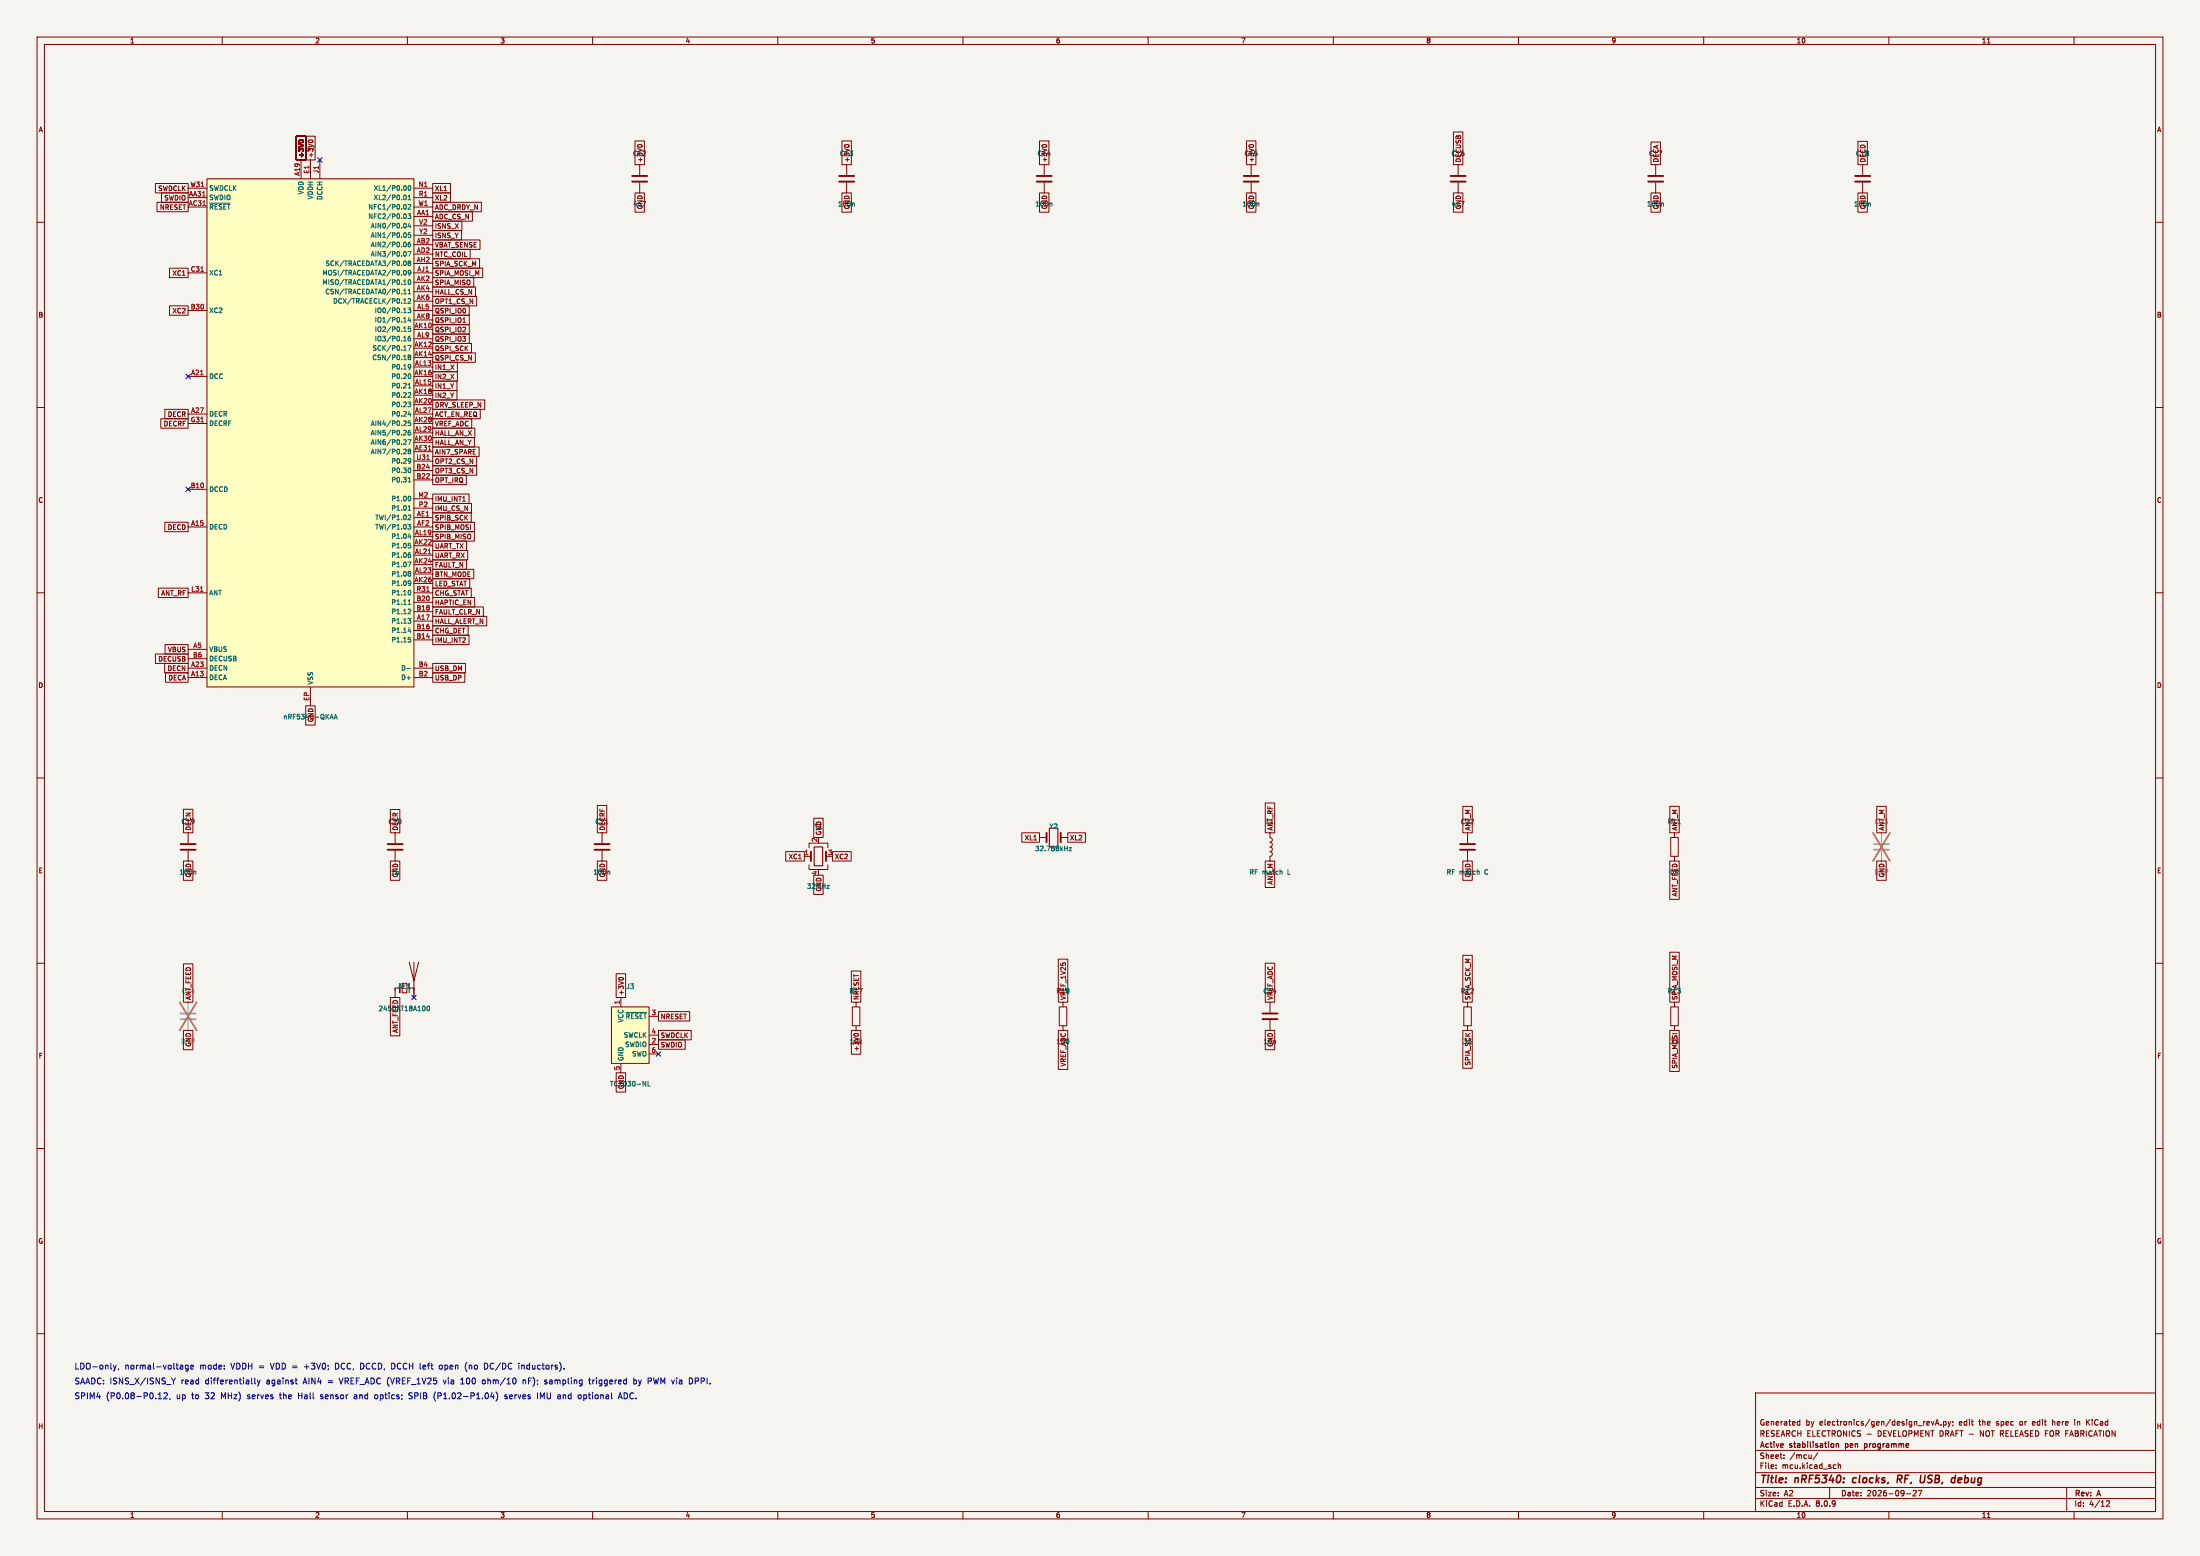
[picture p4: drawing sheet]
<svg xmlns="http://www.w3.org/2000/svg" width="594mm" height="420mm" viewBox="0 0 594 420" stroke-linecap="round" stroke-linejoin="round" font-family="sans-serif">
<path d="M0 0h594v420h-594z" fill="#f5f4ef" stroke="#f5f4ef" stroke-width=".27"/>
<g fill="none" stroke="#840000" stroke-width=".27">
<path d="M10 10h574v400h-574zM12 12h570v396h-570zM60 10v2M110 10v2M160 10v2M210 10v2M260 10v2M310 10v2M360 10v2M410 10v2M460 10v2M510 10v2"/>
<path d="M536.6 11.6h.7M560 10v2M393.7 44.5v2.7M393.7 49.3v2.8M10 60h2M582 60h2M10 110h2M582 110h2M10 160h2M582 160h2M10 210h2M582 210h2"/>
<path d="M10 260h2M582 260h2M10 310h2M582 310h2M10 360h2M474 376h108v32h-108zM582 360h2M474 397.5h108M474 391.5h108M479.5 396.2v.2M479.5 395.4v.2M481.7 393.5v.2"/>
<path d="M481.7 392.7v.2M485.4 384.6h.6M485.4 383.7h.6M486 383.2v1.5M490.8 392.1l-1.3 1.9M495.2 395.4h.5M495.7 396.3l-.5 .1M496.3 395.5l.6-.1 .1 1M496.3 394.9v1.5M521.5 383.7l.3 1 .4-1M522.5 384.7l.5-1.5 .5 1.5M522.7 384.2h.7"/>
<path d="M524 384.5v.2M524.7 383.7h.5l.3 .3-.2 .6h-.6M524.7 383.7v1.5M526 383.7l.3 1M526.3 384.7l-.3 .5M526.7 383.7l-.4 1M527.2 383.7v.2M527.3 384.6l-.1 .3M548.8 383.7v.9M549.5 384l-.8 .2M554.2 383.2v1.5M554.4 383.7l-.2 .1"/>
<path d="M560.2 383.2v.1M560.2 383.7v1M563.4 383.2v1.5M563.6 383.8l.6 .9M564.2 383.2l-.8 .8M60 408v2M110 408v2M160 408v2M210 408v2M260 408v2M310 408v2M360 408v2"/>
<path d="M410 408v2M460 408v2M474 404.5h108M474 401.5h108M494 401.5v3M510 408v2M514.7 403.2h1.2M516.7 402.3l-.2 .1M517.1 402.3l.3 .3-.1 .3-.8 .9h.9M518.9 402.3l-.7 1.5M536.6 409.6h.7M558 401.5v6.5"/>
<path d="M560 408v2M568.7 405.2l.6-.1 .3 .4-.9 1.1h.9"/>
</g>
<path d="M500.4 399.1l-.2 .7 .3 .4M512.8 399.2l.6 1M513.2 398.2h-.7l-.3 2M513.3 399.1l-1 .1M519.8 398.2l-.2 1.6-.4 .4M529.4 398.9l-.6 .1-.2 .9 .3 .3 .6-.1M529.6 399.3l-.9 .2" fill="none" stroke="#840000" stroke-width=".4"/>
<path d="M496 389.7l.4 .2v.8M498.3 389.7v1.5M498.3 390.6l.1 .1M498.4 389.7h-.1M503.4 389.7h.4l.3 .3M503.4 389.7v1.5M504.1 390.4l-.3 .3-.4-.1" fill="none" stroke="#840000" stroke-width=".3"/>
<path d="M391.7 49h4M391.7 47.5h4" fill="none" stroke="#840000" stroke-width=".51"/>
<path d="M55.9 48.3h55.9v137.1h-55.9z" fill="#ffffc2"/>
<g fill="none" stroke="#840000" stroke-width=".27">
<path d="M50.8 53.3h5.1M50.8 55.9h5.1M50.8 50.8h5.1M55.9 48.3h55.9v137.1h-55.9zM81.3 43.2v5.1M83.8 43.2v5.1M86.4 43.2v5.1M111.8 58.4h5M111.8 53.3h5M111.8 55.9h5M111.8 50.8h5M172.7 44.5v2.7"/>
<path d="M172.7 49.3v2.8M228.6 44.5v2.7M228.6 49.3v2.8M281.9 44.5v2.7M281.9 49.3v2.8M337.8 44.5v2.7M337.8 49.3v2.8M447 44.5v2.7M447 49.3v2.8M502.9 44.5v2.7M502.9 49.3v2.8M50.8 73.7h5.1"/>
<path d="M111.8 66h5M111.8 68.6h5M111.8 71.1h5M111.8 73.7h5M111.8 76.2h5M111.8 78.7h5M111.8 61h5M111.8 63.5h5M50.8 83.8h5.1M111.8 88.9h5M111.8 94h5M111.8 96.5h5"/>
<path d="M111.8 81.3h5M111.8 86.4h5M111.8 99.1h5M111.8 83.8h5M111.8 91.4h5M50.8 101.6h5.1M50.8 111.8h5.1M50.8 114.3h5.1M111.8 101.6h5M111.8 111.8h5M111.8 106.7h5M111.8 109.2h5"/>
<path d="M111.8 114.3h5M111.8 119.4h5M111.8 104.1h5M111.8 116.8h5M50.8 132.1h5.1M111.8 139.7h5M111.8 121.9h5M111.8 129.5h5M111.8 127h5M111.8 134.6h5M111.8 137.2h5M111.8 124.5h5"/>
<path d="M50.8 142.2h5.1M111.8 142.2h5M111.8 147.3h5M111.8 152.4h5M111.8 157.5h5M111.8 144.8h5M111.8 149.9h5M111.8 154.9h5M50.8 175.3h5.1M50.8 177.8h5.1M50.8 160h5.1M111.8 167.6h5"/>
<path d="M111.8 172.7h5M111.8 170.2h5M111.8 165.1h5M111.8 162.6h5M111.8 160h5M50.8 182.9h5.1M50.8 180.3h5.1M83.8 185.4v5.1M111.8 182.9h5M111.8 180.3h5M50.8 224.8v2.8M50.8 229.6v2.8"/>
<path d="M106.7 224.8v2.8M106.7 229.6v2.8M162.6 224.8v2.8M162.6 229.6v2.8M217.2 231.1h1.7M218.4 233.4v1.3h5.1v-1.3M218.4 228.9v-1.3h5.1v1.3M221 234.7v.3M280.7 226.1h1.9M286.4 226.1h1.9M342.9 229.9l.4 .2 .2 .4-.2 .5-.4 .1v1.3M342.9 224.8v1.3l.4 .2 .2 .4-.2 .4-.4 .2 .6 .5-.1 .5-.5 .3 .5 .2 .1 .6-.6 .5"/>
<path d="M396.2 224.8v2.8M396.2 229.6v2.8M451.1 226.1h2v5h-2zM452.1 224.8v1.3M452.1 231.1v1.3M110.5 259.7l1.3 5.1 1.2-5.1M111.8 259.7v9.5M107.9 265.4v2.6v-1.3h-1.2v2.5M108.6 265.4h1.3v2.6h-1.3zM110.5 266.7h1.3M110.5 265.4v2.6M230.1 271.8h2.1v5.1h-2.1z"/>
<path d="M231.1 270.5v1.3M231.1 276.9v1.2M286 271.8h2v5.1h-2zM287 270.5v1.3M287 276.9v1.2M342.9 270.5v2.8M342.9 275.3v2.8M395.2 271.8h2.1v5.1h-2.1zM396.2 270.5v1.3M396.2 276.9v1.2M451.1 271.8h2v5.1h-2zM452.1 270.5v1.3"/>
<path d="M452.1 276.9v1.2"/>
</g>
<g fill="none" stroke="#006464" stroke-width=".27">
<path d="M56.6 54.8h5.5M109.3 52.6a.68 .68 0 0 1 .4 .7 .68 .68 0 0 1-.4 .6M109.6 57.9v1M109.6 50.2v1.1M109.6 55.3v1M110.1 57.7h.8l-.4 .5 .3 .1v.6h-.7M110.2 55.3l.5-.1 .2 .4-.8 .9h.8M110.2 53l.3-.4v1.3M110.2 53.9h.7M110.3 50.2l.2-.1a.62 .62 0 0 1 .4 .7 .62 .62 0 0 1-.5 .5l-.2-.4zM230.5 54.8l.2 .2v.6M283.8 54.8l.2 .2v.6"/>
<path d="M339.7 54.8l.2 .2v.6M448.9 54.8l.2 .2v.6M504.8 54.8l.2 .2v.6M109 76.8h.7M109 78.4l.3-.4v1.3M109 79.3h.7M109.2 70.5l.1-.1a.62 .62 0 0 1 .4 .7 .62 .62 0 0 1-.5 .5M109.2 75.7l.1-.2v1.3M109.3 73a.68 .68 0 0 1 .4 .6 .68 .68 0 0 1-.4 .6M109.5 62.9l.2 .4-.2 .7M109.5 65.4l.2 .4-.2 .8M109.6 60.4v1"/>
<path d="M109.6 68v1M110.1 67.9h.9l-.6 1.3M110.2 79.3h.7M110.2 78.4l.3-.4v1.3M110.3 75.6l.2-.1a.62 .62 0 0 1 .4 .7 .62 .62 0 0 1-.5 .5l-.2-.4zM110.4 71l-.2-.3 .2-.3 .5 .3-.2 .3M110.4 71l-.2 .2 .2 .5 .5-.2-.2-.5M110.4 71h.3M110.5 60.2l-.3 .9h.8M110.8 65.3l-.6 .4v.7l.2 .2 .4-.1v-.6l-.4-.1-.2 .3M110.8 60.7v.8M110.8 62.8h-.6v.6h.6v.6h-.6"/>
<path d="M110.9 73.5l-.2 .3-.4-.1-.1-.6 .5-.1 .2 .2-.1 .7-.5 .3M109 89.5h.7M109 81.9h.7M109 86.9h.7M109 84.4h.7M109 92h.7M109.1 80.9l.2-.3v1.3M110.1 83.1h.8l-.4 .5 .3 .1v.6h-.7M110.1 93.3h.9l-.6 1.3M110.2 80.7l.5-.1 .2 .4-.8 .9h.8M110.4 96.4l-.2-.3 .2-.3 .5 .3-.2 .3M110.4 96.4l-.2 .2 .2 .5 .5-.2-.2-.5"/>
<path d="M110.4 96.4h.3M110.5 85.6l-.3 .9h.8M110.7 98.4l.2 .2-.2 1M110.8 90.7l-.6 .4v.7l.2 .2 .4-.1v-.6l-.4-.1-.2 .3M110.8 86.1v.8M110.8 88.2h-.6v.6h.6v.6h-.6M110.9 98.9l-.2 .3M109.5 113.6l.2 .3-.1 .3-.7 .7h.8M109.5 116.1l.2 .3-.1 .3-.7 .7h.8M109.6 118.8v.4l-.7 .8h.8M110.1 108.5h.8l-.4 .5M110.1 118.7h.9l-.6 1.3"/>
<path d="M110.2 104.7h.7M110.2 111.9h.8M110.4 103.6l.1-.2v1.3M110.6 100.9a.79 .79 0 0 1 0 1.3M110.7 106l.2 .2-.1 .3-.7 .8h.8M110.7 109l.2 .3-.2 .5M110.8 116.1l-.6 .4v.7l.2 .2 .4-.1v-.6l-.4-.1-.2 .3M110.8 111.5v.8M110.8 113.6h-.6v.6h.6v.6h-.6M109.5 121.2l.2 .3-.1 .3-.7 .7h.8M110.2 139.1l.5-.1 .2 .4-.8 .9h.8M110.2 121.5h.1"/>
<path d="M110.2 121.5l.2 .3M110.2 121.5l.2-.3 .5 .3M110.2 130.1h.7M110.2 137.7h.7M110.4 121.8l-.2 .2 .2 .5 .5-.2-.2-.5M110.4 121.8h.3M110.4 129l.1-.2v1.3M110.4 136.7l.1-.2v1.2M110.6 126.3a.79 .79 0 0 1 0 1.3M110.6 133.9a.79 .79 0 0 1 0 1.3M110.7 123.8l.2 .2-.2 1M110.9 121.5h.1"/>
<path d="M110.9 121.5l-.2 .3M110.9 124.3l-.2 .3M110.1 141.5h.8l-.4 .5 .3 .2v.5h-.7M110.1 151.7h.9l-.6 1.3M110.2 144.9h.8M110.2 146.6h.6M110.5 149.2h.3M110.6 159.3a.79 .79 0 0 1 0 1.3M110.7 147.1l.2 .3-.2 .5M110.7 149.7l.2 .2-.2 .5M110.7 154.2l.2 .3-.2 .3 .2 .5-.2 .2M110.7 156.8l.2 .2-.2 1"/>
<path d="M110.8 144.5v.9M110.9 157.3l-.2 .3M110.1 166.9h.8l-.4 .5M110.2 170.3h.8M110.2 163.1h.7M110.2 172h.6M110.4 162.1l.1-.2v1.2M110.7 167.4l.2 .3-.2 .5M110.7 164.4l.2 .3-.1 .3-.7 .7h.8M110.7 172.5l.2 .3-.2 .5M110.8 169.9v.9M89.2 193.7h.6"/>
<path d="M89.5 192.8l.5 1.3M90.2 194.1l.4-1.3 .4 1.3M90.3 193.7h.6M109.9 180.4h.9M52.7 235.1l.2 .2v.7M164.5 235.1l.1 .2v.7M288.7 228.8h.6l-.6 .8h.6M346 235.1l.2 .2v.7M399.2 235.1l.2 .2v.7M115.4 271.7l.2-.2a.62 .62 0 0 1 .4 .7 .62 .62 0 0 1-.6 .6l-.1-.5z"/>
</g>
<path d="M54.2 73.2h.7M115.2 124h.7M54.1 159.6h.7M115.2 159.6h.7" fill="none" stroke="#a90000" stroke-width=".27"/>
<g fill="none" stroke="#840000" stroke-width=".51">
<path d="M170.7 49h4.1M170.7 47.5h4.1M226.6 49h4M226.6 47.5h4M279.9 49h4.1M279.9 47.5h4.1M335.8 49h4.1M335.8 47.5h4.1M445 49h4.1M445 47.5h4.1M500.9 49h4.1M500.9 47.5h4.1"/>
<path d="M48.8 229.4h4M48.8 227.8h4M104.6 229.4h4.1M104.6 227.8h4.1M160.5 229.4h4.1M160.5 227.8h4.1M218.9 229.9v2.5M223 229.9v2.5M282.6 224.8v2.5M286.4 224.8v2.5M394.2 229.4h4.1M394.2 227.8h4.1"/>
<path d="M340.9 275.1h4M340.9 273.6h4"/>
</g>
<path d="M219.8 228.6h2.3v5.1h-2.3zM283.3 223.5h2.3v5.1h-2.3z" fill="none" stroke="#840000" stroke-width=".3"/>
<path d="M506 229.4h4M506 227.8h4M48.8 275.1h4M48.8 273.6h4" fill="none" stroke="#9c9b98" stroke-width=".51"/>
<path d="M508 224.8v2.8M508 229.6v2.8M50.8 270.5v2.8M50.8 275.3v2.8" fill="none" stroke="#9c9b98" stroke-width=".27"/>
<path d="M505.7 224.8l4.6 7.6M510.3 224.8l-4.6 7.6M48.5 270.5l4.6 7.6M53.1 270.5l-4.6 7.6" fill="none" stroke="#e75356" stroke-width=".46"/>
<path d="M165.1 271.8h10.2v15.2h-10.2z" fill="#ffffc2"/>
<g fill="none" stroke="#840000" stroke-width=".27">
<path d="M80 36.8h2.6v6.4h-2.6zM80.7 38.1a.79 .79 0 0 1 1.3 0M82.5 36.8h2.6v6.4h-2.6zM83.2 38.1a.79 .79 0 0 1 1.3 0M171.4 38h2.6v6.5h-2.6zM172.1 39.3a.79 .79 0 0 1 1.3 0M227.3 38h2.6v6.5h-2.6zM228 39.3a.79 .79 0 0 1 1.3 0M280.7 38h2.5v6.5h-2.5zM281.3 39.3a.79 .79 0 0 1 1.3 0M336.5 38h2.6v6.5h-2.6zM337.2 39.3a.79 .79 0 0 1 1.3 0"/>
<path d="M392.4 35.6h2.6v8.9h-2.6zM445.8 38.3h2.5v6.2h-2.5zM501.6 38.2h2.6v6.3h-2.6zM42 49.5h8.8v2.6h-8.8zM42.4 54.6h8.4v2.6h-8.4zM43.6 52.1h7.2v2.5h-7.2zM116.8 54.6h13.2v2.6h-13.2zM116.8 57.1h10.7v2.6h-10.7zM116.8 59.7h7.9v2.5h-7.9zM116.8 49.5h4.8v2.6h-4.8zM116.8 52.1h4.8v2.5h-4.8zM171.4 52.1h2.6v5.2h-2.6z"/>
<path d="M227.3 52.1h2.6v5.2h-2.6zM280.7 52.1h2.5v5.2h-2.5zM336.5 52.1h2.6v5.2h-2.6zM392.4 52.1h2.6v5.2h-2.6zM445.8 52.1h2.5v5.2h-2.5zM501.6 52.1h2.6v5.2h-2.6zM45.8 72.4h5v2.5h-5zM116.8 67.3h10.1v2.6h-10.1zM116.8 62.2h7.8v2.6h-7.8zM116.8 64.8h12.8v2.5h-12.8zM116.8 69.8h12.7v2.6h-12.7zM116.8 72.4h13.5v2.5h-13.5z"/>
<path d="M116.8 74.9h11.1v2.6h-11.1zM116.8 77.5h11.6v2.5h-11.6zM45.8 82.5h5v2.6h-5zM116.8 87.6h9.9v2.6h-9.9zM116.8 92.7h10.5v2.6h-10.5zM116.8 95.2h11.5v2.6h-11.5zM116.8 85.1h9.9v2.5h-9.9zM116.8 97.8h6.7v2.5h-6.7zM116.8 82.5h9.9v2.6h-9.9zM116.8 90.2h9.9v2.5h-9.9zM116.8 80h11.9v2.6h-11.9zM125 87h.7"/>
<path d="M43.4 113h7.4v2.6h-7.4zM44.5 110.5h6.3v2.5h-6.3zM116.8 102.9h6.6v2.5h-6.6zM116.8 105.4h6.6v2.6h-6.6zM116.8 107.9h14.1v2.6h-14.1zM116.8 113h10.6v2.6h-10.6zM116.8 118.1h11.3v2.6h-11.3zM116.8 100.3h6.7v2.6h-6.7zM116.8 110.5h12.9v2.5h-12.9zM116.8 115.6h11.4v2.5h-11.4zM116.8 138.4h10.4v2.6h-10.4zM116.8 133.3h9.8v2.6h-9.8z"/>
<path d="M116.8 135.9h10.5v2.5h-10.5zM116.8 120.6h12.6v2.6h-12.6zM116.8 128.3h9.1v2.5h-9.1zM116.8 125.7h11.9v2.6h-11.9zM116.8 123.2h11.9v2.5h-11.9zM42.8 158.7h8v2.6h-8zM44.5 141h6.3v2.5h-6.3zM116.8 146h9.2v2.6h-9.2zM116.8 151.1h9.2v2.6h-9.2zM116.8 158.7h10.4v2.6h-10.4zM116.8 153.7h11.1v2.5h-11.1zM116.8 148.6h9.5v2.5h-9.5z"/>
<path d="M116.8 156.2h10v2.6h-10zM116.8 141h11.3v2.5h-11.3zM116.8 143.5h11.3v2.6h-11.3zM42 176.5h8.8v2.6h-8.8zM44.4 179.1h6.4v2.5h-6.4zM44.6 174h6.2v2.5h-6.2zM116.8 161.3h11.4v2.5h-11.4zM116.8 163.8h13.7v2.6h-13.7zM116.8 168.9h9.6v2.6h-9.6zM116.8 171.4h9.8v2.6h-9.8zM116.8 166.4h14.6v2.5h-14.6zM116.8 179.1h8.9v2.5h-8.9z"/>
<path d="M44.7 181.6h6.1v2.6h-6.1zM82.5 190.5h2.6v5.2h-2.6zM116.8 181.6h8.7v2.6h-8.7zM49.5 218.4h2.6v6.4h-2.6zM105.4 218.5h2.6v6.3h-2.6zM161.3 217.4h2.5v7.4h-2.5zM341.6 216.7h2.6v8.1h-2.6zM395 217.7h2.5v7.1h-2.5zM450.8 217.7h2.6v7.1h-2.6zM506.7 217.7h2.6v7.1h-2.6zM49.5 232.4h2.6v5.2h-2.6zM105.4 232.4h2.6v5.2h-2.6z"/>
<path d="M161.3 232.4h2.5v5.2h-2.5zM212.1 229.9h5.1v2.5h-5.1zM219.7 236.2h2.6v5.2h-2.6zM219.7 220.9h2.6v5.2h-2.6zM224.8 229.9h5v2.5h-5zM275.9 224.8h4.8v2.5h-4.8zM288.3 224.8h4.8v2.5h-4.8zM341.6 232.4h2.6v7.1h-2.6zM395 232.4h2.5v5.2h-2.5zM450.8 232.4h2.6v10.4h-2.6zM506.7 232.4h2.6v5.2h-2.6zM285.7 258.9h2.6v11.6h-2.6z"/>
<path d="M341.6 260h2.6v10.5h-2.6zM395 257.9h2.5v12.6h-2.5zM450.8 257h2.6v13.5h-2.6zM49.5 260.2h2.6v10.3h-2.6zM49.5 278.1h2.6v5.2h-2.6zM105.4 269.2h2.6v10.4h-2.6zM165.1 271.8h10.2v15.2h-10.2zM166.4 262.8h2.5v6.4h-2.5zM167 264.1a.79 .79 0 0 1 1.3 0M167.6 269.2v2.6M175.3 274.3h2.5M175.3 279.4h2.5"/>
<path d="M177.8 273h8.4v2.6h-8.4zM177.8 278.1h8.8v2.6h-8.8zM229.9 262.1h2.5v8.4h-2.5zM229.9 278.1h2.5v6.4h-2.5zM230.5 279.3a.79 .79 0 0 1 1.3 0M285.7 278.1h2.6v10.6h-2.6zM341.6 278.1h2.6v5.2h-2.6zM395 278.1h2.5v10.3h-2.5zM450.8 278.1h2.6v11.1h-2.6zM166.4 289.6h2.5v5.2h-2.5zM167.6 287v2.6M175.3 281.9h2.5"/>
<path d="M175.3 284.5h2.5M177.8 280.7h7.2v2.5h-7.2z"/>
</g>
<path d="M169 273.3h5.5M173.6 291.9l.8 1.2v-1.2M175 291.9v1.2h.6" fill="none" stroke="#006464" stroke-width=".27"/>
<g fill="none" stroke="#0000c2" stroke-width=".27">
<path d="M30.6 368.5l.4 1M31 369.5l-.4 .6M31.4 368.5l-.4 1M32.1 369.5l-.2 .3M42.7 377.5h.9M42.9 376.3l.3-.4v1.6M44.3 376.1l.6-.2 .3 .5-1 1.1h1M45.9 377.5l-.1 .3M46.3 371.9l.5 .9M46.8 372.8v.7M47.4 371.9l-.6 .9M48.8 368.5l.6 .2v.8"/>
<path d="M49.4 369.5h-.6M49.4 368.9h-.6M50.8 368.6l-.5-.1-.3 .3 .2 .7h.6M50.8 368.5v1.3l-.3 .3-.4-.1M51.5 369l.8-.1-.1-.3-.5-.1-.2 .2 .1 .8h.6M68.8 371.9v1.4l.2 .2M69.5 372.5l.4 1M69.9 373.5l-.4 .6M70.2 372.5l-.3 1M79.7 372.5h.6M80 373.5h.3M80.6 375.9v1.6"/>
<path d="M80.6 376.7h.9M86.5 377.5h.2M86.8 376.5l-.3 .2 .3 .3M91 367.9h-.4v1.6h.4M96.1 376.5l-.4 .1M96.2 376.9l-.6 .3 .1 .3h.5M101.7 376.5l-.5 .3v.6l.5 .1M110.4 377.5h.6M111.1 375.9h-.4l-.3 .4 .1 .3 .5 .2M117.4 377.9l.2 .3M117.6 375.7l-.2 .3M119.3 368.6l-.4-.1-.3 .3 .1 .6 .6 .1"/>
<path d="M119.7 372.5l.4 1M124.4 373.5h.9M124.9 371.9l-.5 .5M126.1 367.7a1.84 1.84 0 0 0 0 2.5M130.7 372.5l-.5 .3 .1 .6 .4 .1M130.8 367.9l.6 .1 .3 .6M131.7 368.9l-.3 .6h-.6M132.5 377h1M133.2 376.5v1M133.9 375.7a1.83 1.83 0 0 1 0 2.5M136.9 376.6l-.4-.1-.2 .2 .1 .2 .5 .2v.4h-.6M140.1 367.9v.2"/>
<path d="M140.1 368.5v1M140.9 368.5v1M141.1 368.5l-.2 .1M141.2 372.5v1M141.9 372.6h-.7M145.1 375.9v1.6M146.4 377.1l-.5-1.2v1.6M147.6 372.6l-.3-.1-.3 .3 .7 .4M147.7 373.3l-.2 .2h-.5M156.6 376.5l.3 .3v.4l-.3 .3M158.9 372.5h.6M159.1 371.9v1.4l.4 .2"/>
<path d="M166.9 377.5l.6-1.6 .5 1.6M167.1 377.1h.7M171.1 372.6l.5-.1 .3 .3-.2 .7h-.6M171.1 371.9v1.6M175.8 372l.1 .3-.1 .4M186.9 372.2l.1 .4-.1 .7"/>
</g>
<path d="M85.8 42.6l1.2 1.2M87 42.6l-1.2 1.2M50.2 101l1.2 1.2M51.4 101l-1.2 1.2M50.2 131.5l1.2 1.2M51.4 131.5l-1.2 1.2M111.2 268.6l1.2 1.2M112.4 268.6l-1.2 1.2M177.2 283.9l1.2 1.2M178.4 283.9l-1.2 1.2" fill="none" stroke="#000084" stroke-width=".27"/>
<g font-size="2.8" fill="#840000">
<text x="475" y="400.9">Title:</text>
<text x="484.7" y="400.9">nRF5340:</text>
<text x="501.1" y="400.9">clocks,</text>
<text x="513.9" y="400.9">RF,</text>
<text x="520.9" y="400.9">USB,</text>
<text x="530.1" y="400.9">debug</text>
</g>
<g font-size="2.2" fill="#0000c2">
<text x="20" y="369.8">LDO-only,</text>
<text x="33.6" y="369.8">normal-voltage</text>
<text x="54" y="369.8">mode:</text>
<text x="62.5" y="369.8">VDDH =</text>
<text x="73.4" y="369.8">VDD =</text>
<text x="82.7" y="369.8">+3V0;</text>
<text x="91.2" y="369.8">DCC, DCCD, DCCH left</text>
<text x="119.9" y="369.8">open</text>
<text x="126.9" y="369.8">(no</text>
<text x="132.2" y="369.8">DC/DC</text>
<text x="141.7" y="369.8">inductors).</text>
<text x="20" y="377.8">SPIM4</text>
<text x="20" y="373.8">SAADC: ISNS_X/ISNS_Y</text>
<text x="28.6" y="377.8">(P0.08-P0.12,</text>
<text x="47.6" y="377.8">up</text>
<text x="48.9" y="373.8">read</text>
<text x="51.9" y="377.8">to</text>
<text x="55.5" y="373.8">differentially</text>
<text x="55.6" y="377.8">32</text>
<text x="60" y="377.8">MHz)</text>
<text x="67.2" y="377.8">serves</text>
<text x="72.1" y="373.8">against</text>
<text x="76.1" y="377.8">the</text>
<text x="81.2" y="377.8">Hall</text>
<text x="82.2" y="373.8">AIN4</text>
<text x="87.4" y="377.8">sensor</text>
<text x="88.9" y="373.8">=</text>
<text x="92.3" y="373.8">VREF_ADC (VREF_1V25</text>
<text x="96.6" y="377.8">and</text>
<text x="102.3" y="377.8">optics;</text>
<text x="111.6" y="377.8">SPIB</text>
<text x="118.5" y="377.8">(P1.02-P1.04)</text>
<text x="120.6" y="373.8">via</text>
<text x="125.4" y="373.8">100</text>
<text x="131.3" y="373.8">ohm/10</text>
<text x="137.8" y="377.8">serves</text>
<text x="142.4" y="373.8">nF);</text>
<text x="146.7" y="377.8">IMU and</text>
<text x="148.4" y="373.8">sampling</text>
<text x="158" y="377.8">optional</text>
<text x="160.6" y="373.8">triggered</text>
<text x="169.1" y="377.8">ADC.</text>
<text x="172.7" y="373.8">by</text>
<text x="176.7" y="373.8">PWM via</text>
<text x="188.1" y="373.8">DPPI.</text>
</g>
<g font-size="2.1" fill="#840000">
<text x="475" y="388">RESEARCH ELECTRONICS -</text>
<text x="475" y="385">Generated</text>
<text x="487.5" y="385">by</text>
<text x="491.3" y="385">electronics/gen/design_revA.py;</text>
<text x="507.1" y="388">DEVELOPMENT DRAFT -</text>
<text x="529.1" y="385">edit</text>
<text x="534.6" y="385">the</text>
<text x="535.2" y="388">NOT RELEASED FOR FABRICATION</text>
<text x="539.4" y="385">spec</text>
<text x="545.9" y="385">or</text>
<text x="549.5" y="385">edit</text>
<text x="555" y="385">here</text>
<text x="561.1" y="385">in</text>
<text x="564.5" y="385">KiCad</text>
<text x="475" y="394">Sheet:</text>
<text x="475" y="391.2">Active</text>
<text x="483.2" y="394">/mcu/</text>
<text x="483.3" y="391.2">stabilisation</text>
<text x="498.9" y="391.2">pen</text>
<text x="504.7" y="391.2">programme</text>
<text x="475" y="396.7">File:</text>
<text x="481.1" y="396.7">mcu.kicad_sch</text>
<text x="475" y="406.9">KiCad</text>
<text x="475" y="404.1">Size:</text>
<text x="481.7" y="404.1">A2</text>
<text x="482.7" y="406.9">E.D.A.</text>
<text x="490.3" y="406.9">8.0.9</text>
<text x="497" y="404.1">Date:</text>
<text x="504" y="404.1">2026-09-27</text>
<text x="560" y="404.3">Rev:</text>
<text x="560" y="406.9">Id:</text>
<text x="564.1" y="406.9">4/12</text>
<text x="566.4" y="404.3">A</text>
</g>
<g font-size="1.8" fill="#840000">
<text x="35" y="11.9">1</text>
<text x="85" y="11.9">2</text>
<text x="135" y="11.9">3</text>
<text x="185" y="11.9">4</text>
<text x="235" y="11.9">5</text>
<text x="285" y="11.9">6</text>
<text x="335" y="11.9">7</text>
<text x="385" y="11.9">8</text>
<text x="435" y="11.9">9</text>
<text x="485" y="11.9">10</text>
<text x="535" y="11.9">11</text>
<text x="10.3" y="35.9">A</text>
<text x="582.3" y="35.9">A</text>
<text x="82.4" y="41">U7</text>
<text x="82.2" y="42.7" transform="rotate(-90 82.2 42.7)">+3V0</text>
<text x="84.8" y="42.7" transform="rotate(-90 84.8 42.7)">+3V0</text>
<text x="170.8" y="42.3">C12</text>
<text x="173.7" y="44" transform="rotate(-90 173.7 44)">+3V0</text>
<text x="226.7" y="42.3">C13</text>
<text x="229.6" y="44" transform="rotate(-90 229.6 44)">+3V0</text>
<text x="280" y="42.3">C14</text>
<text x="282.9" y="44" transform="rotate(-90 282.9 44)">+3V0</text>
<text x="335.9" y="42.3">C15</text>
<text x="338.8" y="44" transform="rotate(-90 338.8 44)">+3V0</text>
<text x="391.8" y="42.3">C16</text>
<text x="394.7" y="44" transform="rotate(-90 394.7 44)">DECUSB</text>
<text x="445.1" y="42.3">C17</text>
<text x="448" y="44" transform="rotate(-90 448 44)">DECA</text>
<text x="501" y="42.3">C18</text>
<text x="503.9" y="44" transform="rotate(-90 503.9 44)">DECD</text>
<text x="42.6" y="51.8">SWDCLK</text>
<text x="117.3" y="51.8">XL1</text>
<text x="43" y="56.8">NRESET</text>
<text x="44.3" y="54.3">SWDIO</text>
<text x="117.3" y="56.8">ADC_DRDY_N</text>
<text x="117.3" y="59.4">ADC_CS_N</text>
<text x="117.3" y="54.3">XL2</text>
<text x="170.8" y="55.9">4u7</text>
<text x="173.7" y="56.6" transform="rotate(-90 173.7 56.6)">GND</text>
<text x="226.1" y="55.9">100n</text>
<text x="229.6" y="56.6" transform="rotate(-90 229.6 56.6)">GND</text>
<text x="279.4" y="55.9">100n</text>
<text x="282.9" y="56.6" transform="rotate(-90 282.9 56.6)">GND</text>
<text x="335.3" y="55.9">100n</text>
<text x="338.8" y="56.6" transform="rotate(-90 338.8 56.6)">GND</text>
<text x="391.8" y="55.9">4u7</text>
<text x="394.7" y="56.6" transform="rotate(-90 394.7 56.6)">GND</text>
<text x="444.5" y="55.9">100n</text>
<text x="448" y="56.6" transform="rotate(-90 448 56.6)">GND</text>
<text x="500.4" y="55.9">100n</text>
<text x="503.9" y="56.6" transform="rotate(-90 503.9 56.6)">GND</text>
<text x="117.3" y="61.9">ISNS_X</text>
<text x="117.3" y="64.5">ISNS_Y</text>
<text x="117.3" y="69.5">NTC_COIL</text>
<text x="117.3" y="67">VBAT_SENSE</text>
<text x="46.4" y="74.6">XC1</text>
<text x="117.3" y="72.1">SPIA_SCK_M</text>
<text x="117.3" y="74.6">SPIA_MOSI_M</text>
<text x="117.3" y="77.2">SPIA_MISO</text>
<text x="117.3" y="79.7">HALL_CS_N</text>
<text x="117.3" y="82.2">OPT1_CS_N</text>
<text x="10.3" y="85.9">B</text>
<text x="46.4" y="84.8">XC2</text>
<text x="117.3" y="89.9">QSPI_IO2</text>
<text x="117.3" y="87.3">QSPI_IO1</text>
<text x="117.3" y="84.8">QSPI_IO0</text>
<text x="582.3" y="85.9">B</text>
<text x="117.3" y="94.9">QSPI_SCK</text>
<text x="117.3" y="92.4">QSPI_IO3</text>
<text x="117.3" y="97.5">QSPI_CS_N</text>
<text x="117.3" y="100">IN1_X</text>
<text x="117.3" y="105.1">IN1_Y</text>
<text x="117.3" y="107.6">IN2_Y</text>
<text x="117.3" y="102.6">IN2_X</text>
<text x="45.2" y="112.7">DECR</text>
<text x="117.3" y="110.2">DRV_SLEEP_N</text>
<text x="117.3" y="112.7">ACT_EN_REQ</text>
<text x="44.1" y="115.3">DECRF</text>
<text x="117.3" y="115.3">VREF_ADC</text>
<text x="117.3" y="117.8">HALL_AN_X</text>
<text x="117.3" y="120.3">HALL_AN_Y</text>
<text x="117.3" y="122.9">AIN7_SPARE</text>
<text x="117.3" y="125.4">OPT2_CS_N</text>
<text x="117.3" y="130.5">OPT_IRQ</text>
<text x="117.3" y="128">OPT3_CS_N</text>
<text x="10.3" y="135.9">C</text>
<text x="117.3" y="135.6">IMU_INT1</text>
<text x="582.3" y="135.9">C</text>
<text x="45.2" y="143.2">DECD</text>
<text x="117.3" y="140.7">SPIB_SCK</text>
<text x="117.3" y="143.2">SPIB_MOSI</text>
<text x="117.3" y="138.1">IMU_CS_N</text>
<text x="117.3" y="148.3">UART_TX</text>
<text x="117.3" y="145.7">SPIB_MISO</text>
<text x="117.3" y="153.4">FAULT_N</text>
<text x="117.3" y="155.9">BTN_MODE</text>
<text x="117.3" y="150.8">UART_RX</text>
<text x="43.4" y="161">ANT_RF</text>
<text x="117.3" y="161">CHG_STAT</text>
<text x="117.3" y="158.4">LED_STAT</text>
<text x="117.3" y="163.5">HAPTIC_EN</text>
<text x="117.3" y="166.1">FAULT_CLR_N</text>
<text x="117.3" y="171.1">CHG_DET</text>
<text x="117.3" y="173.7">IMU_INT2</text>
<text x="117.3" y="168.6">HALL_ALERT_N</text>
<text x="42.6" y="178.8">DECUSB</text>
<text x="45.2" y="176.2">VBUS</text>
<text x="10.3" y="185.9">D</text>
<text x="45.1" y="181.3">DECN</text>
<text x="45.3" y="183.8">DECA</text>
<text x="117.3" y="183.8">USB_DP</text>
<text x="117.3" y="181.3">USB_DM</text>
<text x="582.3" y="185.9">D</text>
<text x="84.8" y="195.1" transform="rotate(-90 84.8 195.1)">GND</text>
<text x="48.9" y="222.7">C19</text>
<text x="51.8" y="224.3" transform="rotate(-90 51.8 224.3)">DECN</text>
<text x="104.7" y="222.7">C20</text>
<text x="107.6" y="224.3" transform="rotate(-90 107.6 224.3)">DECR</text>
<text x="160.6" y="222.7">C21</text>
<text x="163.5" y="224.3" transform="rotate(-90 163.5 224.3)">DECRF</text>
<text x="219.7" y="223.9">Y1</text>
<text x="221.9" y="225.6" transform="rotate(-90 221.9 225.6)">GND</text>
<text x="276.5" y="227">XL1</text>
<text x="288.8" y="227">XL2</text>
<text x="341.7" y="222.7">L1</text>
<text x="343.9" y="224.3" transform="rotate(-90 343.9 224.3)">ANT_RF</text>
<text x="394.3" y="222.7">C22</text>
<text x="397.2" y="224.3" transform="rotate(-90 397.2 224.3)">ANT_M</text>
<text x="450.2" y="222.7">R11</text>
<text x="453.1" y="224.3" transform="rotate(-90 453.1 224.3)">ANT_M</text>
<text x="506.1" y="222.7">C23</text>
<text x="509" y="224.3" transform="rotate(-90 509 224.3)">ANT_M</text>
<text x="212.8" y="232.1">XC1</text>
<text x="225.3" y="232.1">XC2</text>
<text x="10.3" y="235.9">E</text>
<text x="48.3" y="236.3">100n</text>
<text x="51.8" y="237" transform="rotate(-90 51.8 237)">GND</text>
<text x="105.4" y="236.3">1u</text>
<text x="107.6" y="237" transform="rotate(-90 107.6 237)">GND</text>
<text x="160.1" y="236.3">100n</text>
<text x="163.5" y="237" transform="rotate(-90 163.5 237)">GND</text>
<text x="343.9" y="238.9" transform="rotate(-90 343.9 238.9)">ANT_M</text>
<text x="397.2" y="237" transform="rotate(-90 397.2 237)">GND</text>
<text x="450.8" y="236.3">0R</text>
<text x="506" y="236.3">DNP</text>
<text x="509" y="237" transform="rotate(-90 509 237)">GND</text>
<text x="582.3" y="235.9">E</text>
<text x="221.9" y="240.8" transform="rotate(-90 221.9 240.8)">GND</text>
<text x="453.1" y="242.1" transform="rotate(-90 453.1 242.1)">ANT_FEED</text>
<text x="48.9" y="268.4">C24</text>
<text x="168.6" y="268.8" transform="rotate(-90 168.6 268.8)">+3V0</text>
<text x="229.2" y="268.4">R17</text>
<text x="285.1" y="268.4">R18</text>
<text x="341" y="268.4">C34</text>
<text x="394.3" y="268.4">R12</text>
<text x="450.2" y="268.4">R13</text>
<text x="51.8" y="270" transform="rotate(-90 51.8 270)">ANT_FEED</text>
<text x="178.3" y="275.3">NRESET</text>
<text x="232.1" y="270" transform="rotate(-90 232.1 270)">NRESET</text>
<text x="288" y="270" transform="rotate(-90 288 270)">VREF_1V25</text>
<text x="343.9" y="270" transform="rotate(-90 343.9 270)">VREF_ADC</text>
<text x="397.2" y="270" transform="rotate(-90 397.2 270)">SPIA_SCK_M</text>
<text x="453.1" y="270" transform="rotate(-90 453.1 270)">SPIA_MOSI_M</text>
<text x="48.8" y="282">DNP</text>
<text x="107.6" y="278.9" transform="rotate(-90 107.6 278.9)">ANT_FEED</text>
<text x="178.3" y="280.4">SWDCLK</text>
<text x="229.3" y="282">10k</text>
<text x="285.1" y="282">100</text>
<text x="341" y="282">10n</text>
<text x="394.9" y="282">33</text>
<text x="450.8" y="282">33</text>
<text x="10.3" y="285.9">F</text>
<text x="51.8" y="282.7" transform="rotate(-90 51.8 282.7)">GND</text>
<text x="178.3" y="282.9">SWDIO</text>
<text x="232.1" y="283.9" transform="rotate(-90 232.1 283.9)">+3V0</text>
<text x="343.9" y="282.7" transform="rotate(-90 343.9 282.7)">GND</text>
<text x="397.2" y="287.7" transform="rotate(-90 397.2 287.7)">SPIA_SCK</text>
<text x="582.3" y="285.9">F</text>
<text x="288" y="288" transform="rotate(-90 288 288)">VREF_ADC</text>
<text x="453.1" y="288.5" transform="rotate(-90 453.1 288.5)">SPIA_MOSI</text>
<text x="168.6" y="294.1" transform="rotate(-90 168.6 294.1)">GND</text>
<text x="10.3" y="335.9">G</text>
<text x="582.3" y="335.9">G</text>
<text x="10.2" y="385.9">H</text>
<text x="582.2" y="385.9">H</text>
<text x="35" y="409.9">1</text>
<text x="85" y="409.9">2</text>
<text x="135" y="409.9">3</text>
<text x="185" y="409.9">4</text>
<text x="235" y="409.9">5</text>
<text x="285" y="409.9">6</text>
<text x="335" y="409.9">7</text>
<text x="385" y="409.9">8</text>
<text x="435" y="409.9">9</text>
<text x="485" y="409.9">10</text>
<text x="535" y="409.9">11</text>
</g>
<g font-size="1.8" fill="#a90000">
<text x="81" y="47.6" transform="rotate(-90 81 47.6)">A19</text>
<text x="83.6" y="47" transform="rotate(-90 83.6 47)">E1</text>
<text x="86.1" y="46.9" transform="rotate(-90 86.1 46.9)">J1</text>
<text x="50.9" y="53.1">AA31</text>
<text x="51.3" y="50.5">W31</text>
<text x="112.9" y="50.5">N1</text>
<text x="113" y="53.1">R1</text>
<text x="50.8" y="55.6">AC31</text>
<text x="112.5" y="58.2">AA1</text>
<text x="112.9" y="55.6">W1</text>
<text x="112.4" y="65.8">AB2</text>
<text x="113" y="60.7">V2</text>
<text x="113" y="63.2">Y2</text>
<text x="112.4" y="70.9">AH2</text>
<text x="112.4" y="68.3">AD2</text>
<text x="51.4" y="73.4">C31</text>
<text x="112.4" y="75.9">AK2</text>
<text x="112.6" y="73.4">AJ1</text>
<text x="51.4" y="83.6">B30</text>
<text x="112.4" y="78.5">AK4</text>
<text x="112.4" y="81">AK6</text>
<text x="112.5" y="83.6">AL5</text>
<text x="111.8" y="88.6">AK10</text>
<text x="112.4" y="86.1">AK8</text>
<text x="111.8" y="93.7">AK12</text>
<text x="112.5" y="91.2">AL9</text>
<text x="51.5" y="101.3">A21</text>
<text x="111.8" y="96.3">AK14</text>
<text x="111.8" y="101.3">AK16</text>
<text x="111.9" y="98.8">AL13</text>
<text x="111.8" y="106.4">AK18</text>
<text x="111.9" y="103.9">AL15</text>
<text x="51.5" y="111.5">A27</text>
<text x="111.8" y="109">AK20</text>
<text x="111.9" y="111.5">AL27</text>
<text x="51.4" y="114">G31</text>
<text x="111.8" y="114">AK28</text>
<text x="111.8" y="119.1">AK30</text>
<text x="111.9" y="116.6">AL29</text>
<text x="111.9" y="121.7">AE31</text>
<text x="112.3" y="124.2">U31</text>
<text x="51.4" y="131.8">B10</text>
<text x="112.4" y="129.3">B22</text>
<text x="112.4" y="126.7">B24</text>
<text x="112.9" y="134.4">M2</text>
<text x="113" y="136.9">P2</text>
<text x="51.5" y="142">A15</text>
<text x="112.5" y="139.4">AE1</text>
<text x="112.5" y="142">AF2</text>
<text x="111.8" y="147.1">AK22</text>
<text x="111.9" y="144.5">AL19</text>
<text x="111.9" y="149.6">AL21</text>
<text x="111.8" y="152.1">AK24</text>
<text x="111.9" y="154.7">AL23</text>
<text x="51.5" y="159.8">L31</text>
<text x="111.8" y="157.2">AK26</text>
<text x="112.4" y="159.8">R31</text>
<text x="112.4" y="164.8">B18</text>
<text x="112.4" y="162.3">B20</text>
<text x="112.4" y="167.4">A17</text>
<text x="112.4" y="172.5">B14</text>
<text x="112.4" y="169.9">B16</text>
<text x="52" y="177.5">B6</text>
<text x="52.1" y="175">A5</text>
<text x="51.5" y="182.6">A13</text>
<text x="51.5" y="180.1">A23</text>
<text x="113" y="182.6">B2</text>
<text x="113" y="180.1">B4</text>
<text x="83.6" y="189.3" transform="rotate(-90 83.6 189.3)">EP</text>
<text x="220.7" y="227.4" transform="rotate(-90 220.7 227.4)">2</text>
<text x="217.1" y="230.9">1</text>
<text x="223.4" y="230.9">3</text>
<text x="220.7" y="236.3" transform="rotate(-90 220.7 236.3)">4</text>
<text x="167.4" y="271.2" transform="rotate(-90 167.4 271.2)">1</text>
<text x="175.8" y="274.1">3</text>
<text x="175.8" y="281.7">2</text>
<text x="175.8" y="279.1">4</text>
<text x="175.8" y="284.2">6</text>
<text x="167.4" y="289" transform="rotate(-90 167.4 289)">5</text>
</g>
<g font-size="1.8" fill="#006464">
<text x="56.4" y="51.7">SWDCLK</text>
<text x="82.1" y="52.6" transform="rotate(-90 82.1 52.6)">VDD</text>
<text x="84.7" y="53.9" transform="rotate(-90 84.7 53.9)">VDDH</text>
<text x="100.8" y="51.7">XL1/P0.00</text>
<text x="56.4" y="54.2">SWDIO</text>
<text x="56.4" y="56.7">~{RESET}</text>
<text x="87.2" y="54.1" transform="rotate(-90 87.2 54.1)">DCCH</text>
<text x="99.3" y="59.3">NFC2/P0.03</text>
<text x="99.3" y="56.7">NFC1/P0.02</text>
<text x="100.8" y="54.2">XL2/P0.01</text>
<text x="100" y="61.8">AIN0/P0.04</text>
<text x="100" y="64.4">AIN1/P0.05</text>
<text x="87.8" y="72">SCK/TRACEDATA3/P0.08</text>
<text x="100" y="66.9">AIN2/P0.06</text>
<text x="100" y="69.4">AIN3/P0.07</text>
<text x="56.4" y="74.5">XC1</text>
<text x="86.9" y="74.5">MOSI/TRACEDATA2/P0.09</text>
<text x="86.9" y="77.1">MISO/TRACEDATA1/P0.10</text>
<text x="87.7" y="79.6">CSN/TRACEDATA0/P0.11</text>
<text x="89.8" y="82.1">DCX/TRACECLK/P0.12</text>
<text x="56.4" y="84.7">XC2</text>
<text x="101.1" y="89.8">IO2/P0.15</text>
<text x="101.1" y="87.2">IO1/P0.14</text>
<text x="101.1" y="84.7">IO0/P0.13</text>
<text x="100.5" y="94.8">SCK/P0.17</text>
<text x="101.1" y="92.3">IO3/P0.16</text>
<text x="100.4" y="97.4">CSN/P0.18</text>
<text x="105.5" y="99.9">P0.19</text>
<text x="56.4" y="102.5">DCC</text>
<text x="105.5" y="102.5">P0.20</text>
<text x="105.5" y="107.5">P0.22</text>
<text x="105.5" y="105">P0.21</text>
<text x="56.4" y="112.6">DECR</text>
<text x="105.5" y="110.1">P0.23</text>
<text x="105.5" y="112.6">P0.24</text>
<text x="56.4" y="115.2">DECRF</text>
<text x="100" y="115.2">AIN4/P0.25</text>
<text x="100" y="117.7">AIN5/P0.26</text>
<text x="100" y="122.8">AIN7/P0.28</text>
<text x="100" y="120.2">AIN6/P0.27</text>
<text x="105.5" y="125.3">P0.29</text>
<text x="105.5" y="130.4">P0.31</text>
<text x="105.5" y="127.9">P0.30</text>
<text x="56.4" y="132.9">DCCD</text>
<text x="105.5" y="135.5">P1.00</text>
<text x="56.4" y="143.1">DECD</text>
<text x="101.2" y="140.6">TWI/P1.02</text>
<text x="101.2" y="143.1">TWI/P1.03</text>
<text x="105.5" y="138">P1.01</text>
<text x="105.5" y="148.2">P1.05</text>
<text x="105.5" y="145.6">P1.04</text>
<text x="105.5" y="153.3">P1.07</text>
<text x="105.5" y="150.7">P1.06</text>
<text x="105.5" y="155.8">P1.08</text>
<text x="56.4" y="160.9">ANT</text>
<text x="105.5" y="158.3">P1.09</text>
<text x="105.5" y="160.9">P1.10</text>
<text x="105.5" y="166">P1.12</text>
<text x="105.5" y="163.4">P1.11</text>
<text x="105.5" y="168.5">P1.13</text>
<text x="105.5" y="173.6">P1.15</text>
<text x="105.5" y="171">P1.14</text>
<text x="56.4" y="176.1">VBUS</text>
<text x="56.4" y="178.7">DECUSB</text>
<text x="56.4" y="183.7">DECA</text>
<text x="56.4" y="181.2">DECN</text>
<text x="84.7" y="184.9" transform="rotate(-90 84.7 184.9)">VSS</text>
<text x="108.2" y="183.7">D+</text>
<text x="108.2" y="181.2">D-</text>
<text x="76.4" y="194.4">nRF5340-QKAA</text>
<text x="283.2" y="223.9">Y2</text>
<text x="279.4" y="229.9">32.768kHz</text>
<text x="337.2" y="236.3">RF match</text>
<text x="347.7" y="236.3">L</text>
<text x="390.5" y="236.3">RF match</text>
<text x="401" y="236.3">C</text>
<text x="217.8" y="240.1">32MHz</text>
<text x="107.4" y="267.1">AE1</text>
<text x="169" y="267.1">J3</text>
<text x="102.1" y="273.1">2450AT18A100</text>
<text x="168.8" y="275.2">~{RESET}</text>
<text x="168.3" y="280.3">SWCLK</text>
<text x="168.5" y="276.1" transform="rotate(-90 168.5 276.1)">VCC</text>
<text x="168.5" y="286.5" transform="rotate(-90 168.5 286.5)">GND</text>
<text x="168.7" y="282.8">SWDIO</text>
<text x="170.6" y="285.3">SWO</text>
<text x="164.6" y="293.4">TC2030-NL</text>
</g>
</svg>
